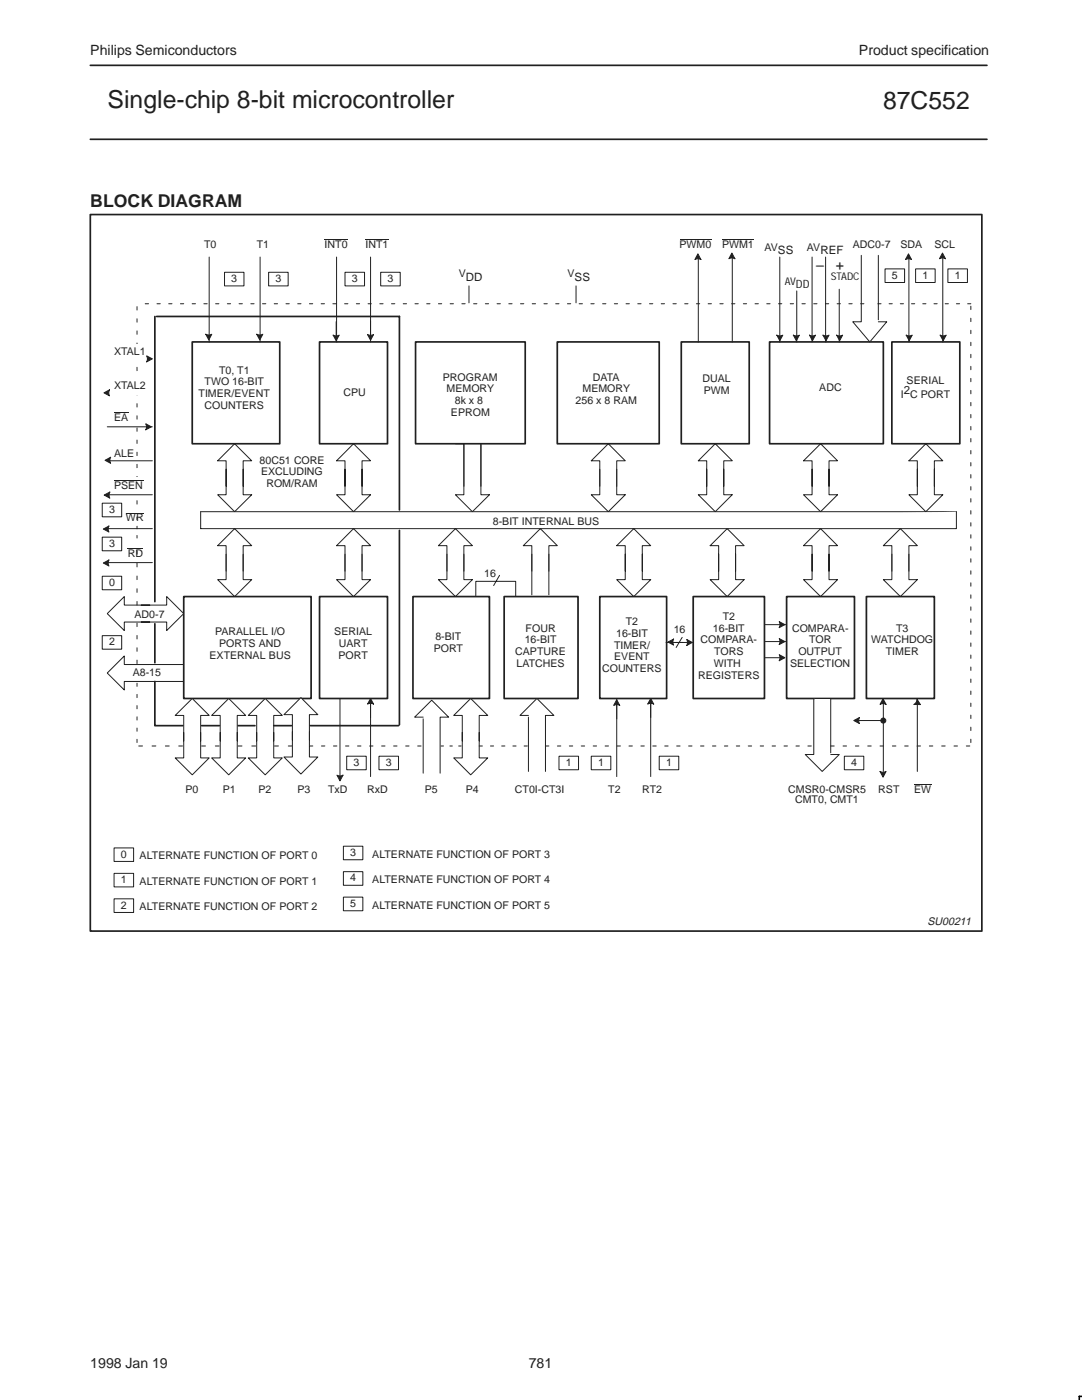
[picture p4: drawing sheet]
<svg xmlns="http://www.w3.org/2000/svg" width="216mm" height="279mm" viewBox="0 0 216 279" stroke-linecap="round" stroke-linejoin="round" font-family="sans-serif">
<g fill="none" stroke="#231f20" stroke-width=".34">
<path d="M18 13h178.9M18 27.8h178.9M38.4 68.2h17.4v20.4h-17.4zM63.8 68.2h13.5v20.4h-13.5zM82.9 68.2h21.9v20.4h-21.9zM111.2 68.2h20.3v20.4h-20.3zM153.6 68.2h22.7v20.4h-22.7zM36.7 119.1h25.4v20.3h-25.4zM63.8 119.1h13.5v20.3h-13.5zM82.4 119.1h15.3v20.3h-15.3zM100.6 119.1h14.7v20.3h-14.7zM119.7 119.1h13.3v20.3h-13.3z"/>
<path d="M138.3 119.1h14.2v20.3h-14.2zM157 119.1h13.5v20.3h-13.5zM172.9 119.1h13.5v20.3h-13.5z"/>
</g>
<path d="M27.3 100.6v-39.8" fill="none" stroke="#231f20" stroke-width=".2" stroke-dasharray=".7 1.7"/>
<path d="M28.2 120.8h5.1v-1.7l3.4 3.4-3.4 3.3v-1.7h-5.1zM21.4 122.5l3.4 3.3v-1.7h5.1v-3.3h-5.1v-1.7z" fill-rule="evenodd" fill="#fff"/>
<path d="M90.9 88.6h1.7v8.4M96 88.6v8.4M40 102.1h150.8M45.1 110.6v5.1h-1.7l3.4 3.4 3.4-3.4h-1.7v-5.1M68.8 110.6v5.1h-1.6l3.3 3.4 3.4-3.4h-1.7v-5.1M89.2 110.6v5.1h-1.7l3.4 3.4 3.4-3.4h-1.7v-5.1M106.1 110.6v8.1M109.5 110.6v8.1M178 110.6v5.1h-1.7l3.4 3.4 3.3-3.4h-1.6v-5.1M28.2 120.8h5.1v-1.7l3.4 3.4-3.4 3.3v-1.7h-5.1M29.9 120.8h-5.1v-1.7l-3.4 3.4 3.4 3.3v-1.7h5.1" fill="none" stroke="#231f20" stroke-width=".2"/>
<path d="M40 105.5l150.8-3.4v3.4z" fill="#fff"/>
<g fill="none" stroke="#231f20" stroke-width=".2">
<path d="M45.1 93.6v5.1h-1.7l3.4 3.4 3.4-3.4h-1.7v-5.1M45.1 97v-5h-1.7l3.4-3.4 3.4 3.4h-1.7v5M68.8 93.6v5.1h-1.6l3.3 3.4 3.4-3.4h-1.7v-5.1M68.8 97v-5h-1.6l3.3-3.4 3.4 3.4h-1.7v5M119.7 93.6v5.1h-1.7l3.4 3.4 3.4-3.4h-1.7v-5.1M119.7 97v-5h-1.7l3.4-3.4 3.4 3.4h-1.7v5M141 93.6v5.1h-1.7l3.4 3.4 3.4-3.4h-1.7v-5.1M141 97v-5h-1.7l3.4-3.4 3.4 3.4h-1.7v5M162 93.6v5.1h-1.7l3.4 3.4 3.4-3.4h-1.7v-5.1M162 97v-5h-1.7l3.4-3.4 3.4 3.4h-1.7v5M183 93.6v5.1h-1.6l3.3 3.4 3.4-3.4h-1.7v-5.1M183 97v-5h-1.6l3.3-3.4 3.4 3.4h-1.7v5"/>
<path d="M40 102.1v3.4h150.8v-3.4M45.1 114v-5.1h-1.7l3.4-3.4 3.4 3.4h-1.7v5.1M68.8 114v-5.1h-1.6l3.3-3.4 3.4 3.4h-1.7v5.1M89.2 114v-5.1h-1.7l3.4-3.4 3.4 3.4h-1.7v5.1M106.1 114v-5.1h-1.7l3.4-3.4 3.4 3.4h-1.7v5.1M124.8 110.6v5.1h-1.7l3.4 3.4 3.3-3.4h-1.6v-5.1M124.8 114v-5.1h-1.7l3.4-3.4 3.3 3.4h-1.6v5.1M143.4 110.6v5.1h-1.7l3.4 3.4 3.4-3.4h-1.7v-5.1M143.4 114v-5.1h-1.7l3.4-3.4 3.4 3.4h-1.7v5.1M162 110.6v5.1h-1.7l3.4 3.4 3.4-3.4h-1.7v-5.1M162 114v-5.1h-1.7l3.4-3.4 3.4 3.4h-1.7v5.1M178 114v-5.1h-1.7l3.4-3.4 3.3 3.4h-1.6v5.1"/>
</g>
<path d="M135.9 68.2h13.6v20.4h-13.6zM178 68.2h13.5v20.4h-13.5z" fill="none" stroke="#231f20" stroke-width=".34"/>
<path d="M82.7 143.1l3.4-3.4 3.4 3.4h-1.7v11.2l-3.4-11.2z" fill-rule="evenodd" fill="#fff"/>
<g fill="none" stroke="#231f20" stroke-width=".2">
<path d="M41.7 51.3v16.9M51.9 51.3v16.9M67.2 51.3v16.9M73.9 51.3v16.9M139.3 51.3v16.9M146.1 51.3v16.9M155.6 51.3v16.9M159 58.1v10.1M162 51.3v16.9M164.7 51.3v16.9M167.5 57.7v10.5M181.4 51.3v16.9"/>
<path d="M188.1 51.3v16.9M21.4 71.6h9M21.4 78.4h9M67.1 64.2v3.2M21.4 85.2h9M21.4 92h9M92.6 88.6v10.1h-1.7l3.4 3.4 3.4-3.4h-1.7v-10.1M21.4 105.5h9M21.4 112.3h9M94.9 118.9v-2.9h8v3.1M99.7 114.8l-1.2 2.1M29.9 132.6h-5.1v-1.7l-3.4 3.4 3.4 3.4v-1.7h5.1"/>
<path d="M67.8 139.4v15.6M73.9 139.4v15.6M123.1 139.4v15.6M129.8 139.4v15.6M132.9 128.2h5.2M136.1 127.2l-1.2 2M152.5 124.7h4.3M152.5 128h4.3M152.5 131.3h4M176.3 139.4v14.6M183 139.4v14.6M84.4 143.1h-1.7l3.4-3.4 3.4 3.4h-1.7v11.2"/>
<path d="M182.4 156.6h3.4"/>
</g>
<g fill="#231f20" stroke="#231f20" stroke-width=".2">
<path d="M73.9 139.4l.6 1.1-.6-.1-.6 .1z" fill-rule="evenodd"/>
<path d="M66.5 66.9l.6 .1 .6-.1-.6 1.1z" fill-rule="evenodd"/>
<path d="M175.6 154l.6 .1 .6-.1-.6 1.1z" fill-rule="evenodd"/>
<path d="M129.8 139.4l.6 1.1-.6-.1-.6 .1z" fill-rule="evenodd"/>
<path d="M123.1 139.6l.6 1.2-.6-.2-.6 .2z" fill-rule="evenodd"/>
<path d="M73.3 66.8l.6 .1 .6-.1-.6 1.1z" fill-rule="evenodd"/>
<path d="M29.1 84.6l1.1 .6-1.1 .6 .1-.6z" fill-rule="evenodd"/>
<path d="M176.2 139.5l.6 1.1-.6-.2-.6 .2z" fill-rule="evenodd"/>
<path d="M183 139.5l.7 1.1h-1.3l.4-.5z" fill-rule="evenodd"/>
<path d="M155.5 124.1l1.1 .6-1.1 .6 .1-.6z" fill-rule="evenodd"/>
<path d="M155.5 127.4l1.1 .6-1.1 .6 .1-.6z" fill-rule="evenodd"/>
<path d="M155.5 130.7l1.1 .6-1.1 .6 .1-.6z" fill-rule="evenodd"/>
<path d="M137 127.6l1.1 .6-1.1 .6 .2-.6z" fill-rule="evenodd"/>
<path d="M133.3 128.1l1.1-.6-.1 .6 .1 .6z" fill-rule="evenodd"/>
</g>
<path d="M18 42.8h177.9v143h-177.9z" fill="none" stroke="#231f20" stroke-width=".34"/>
<g fill="#fff">
<path d="M21.1 68.6h9.7v3.4h-9.7z" fill-rule="evenodd"/>
<path d="M21.1 75.4h9.7v3.3h-9.7z" fill-rule="evenodd"/>
</g>
<path d="M22.8 82.4h2.8" fill="none" stroke="#231f20" stroke-width=".2"/>
<path d="M21.1 95.3h9.2v3.4h-9.2z" fill-rule="evenodd" fill="#fff"/>
<g fill="none" stroke="#231f20" stroke-width=".2">
<path d="M44.8 54.3h3.9v2.8h-3.9zM53.6 54.3h3.9v2.8h-3.9zM64.8 47.8h4.6M68.8 54.3h3.9v2.8h-3.9zM72.9 47.8h4.6M76 54.3h3.9v2.8h-3.9zM93.6 57.1v3.3M114.9 57.1v3.3M135.6 47.8h6.4M144.1 47.8h6.3M176.6 53.7h3.9v2.7h-3.9zM182.7 53.7h3.9v2.7h-3.9z"/>
<path d="M189.1 53.7h3.9v2.7h-3.9zM22.8 95.9h5.8M20.4 115h3.9v2.7h-3.9zM25.1 102.4h3.6M25.5 109.5h3.1M20.4 126.9h3.9v2.7h-3.9zM69.2 150.9h3.9v2.7h-3.9zM75.6 150.9h3.9v2.7h-3.9zM111.5 150.9h3.9v2.7h-3.9zM118 150.9h3.9v2.7h-3.9zM131.5 150.9h3.9v2.7h-3.9zM168.5 150.9h3.9v2.7h-3.9z"/>
<path d="M22.8 169.2h3.9v2.7h-3.9zM22.8 174.3h3.9v2.7h-3.9zM22.8 179.4h3.9v2.7h-3.9zM68.5 168.9h3.9v2.7h-3.9zM68.5 174h3.9v2.7h-3.9zM68.5 179h3.9v2.8h-3.9z"/>
</g>
<path d="M90.5 142.8l3.4-3.4 3.4 3.4h-1.7v5.1h-3.4v-5.1zM92.2 146.2v5.1h-1.7l3.4 3.3 3.4-3.3h-1.7v-5.1z" fill-rule="evenodd" fill="#fff"/>
<path d="M92.2 147.9v-5.1h-1.7l3.4-3.4 3.4 3.4h-1.7v5.1M92.2 146.2v5.1h-1.7l3.4 3.3 3.4-3.3h-1.7v-5.1" fill="none" stroke="#231f20" stroke-width=".2"/>
<path d="M35 142.8l3.4-3.4 3.3 3.4h-1.7v5.1h-3.3v-5.1zM36.7 146.2v5.1h-1.7l3.4 3.3 3.3-3.3h-1.7v-5.1z" fill-rule="evenodd" fill="#fff"/>
<path d="M36.7 147.9v-5.1h-1.7l3.4-3.4 3.3 3.4h-1.7v5.1M36.7 146.2v5.1h-1.7l3.4 3.3 3.3-3.3h-1.7v-5.1" fill="none" stroke="#231f20" stroke-width=".2"/>
<path d="M42.2 142.8l3.4-3.4 3.4 3.4h-1.7v5.1h-3.4v-5.1zM43.9 146.2v5.1h-1.7l3.4 3.3 3.4-3.3h-1.7v-5.1z" fill-rule="evenodd" fill="#fff"/>
<path d="M43.9 147.9v-5.1h-1.7l3.4-3.4 3.4 3.4h-1.7v5.1M43.9 146.2v5.1h-1.7l3.4 3.3 3.4-3.3h-1.7v-5.1" fill="none" stroke="#231f20" stroke-width=".2"/>
<path d="M49.5 142.8l3.4-3.4 3.4 3.4h-1.7v5.1h-3.4v-5.1zM51.2 146.2v5.1h-1.7l3.4 3.3 3.4-3.3h-1.7v-5.1z" fill-rule="evenodd" fill="#fff"/>
<path d="M51.2 147.9v-5.1h-1.7l3.4-3.4 3.4 3.4h-1.7v5.1M51.2 146.2v5.1h-1.7l3.4 3.3 3.4-3.3h-1.7v-5.1" fill="none" stroke="#231f20" stroke-width=".2"/>
<path d="M60 139.2l3.4 3.4h-1.7v5.1h-3.4v-5.1h-1.6zM58.3 146v5.1h-1.6l3.3 3.4 3.4-3.4h-1.7v-5.1z" fill-rule="evenodd" fill="#fff"/>
<path d="M58.3 147.7v-5.1h-1.6l3.3-3.4 3.4 3.4h-1.7v5.1M58.3 146v5.1h-1.6l3.3 3.4 3.4-3.4h-1.7v-5.1M84.4 143.5v10.8" fill="none" stroke="#231f20" stroke-width=".2"/>
<path d="M162.4 139.4l3.4 11.2h1.7l-3.4 3.4-3.4-3.4h1.7z" fill-rule="evenodd" fill="#fff"/>
<path d="M162.4 139.4v11.2h-1.7l3.4 3.4 3.4-3.4h-1.7" fill="none" stroke="#231f20" stroke-width=".2"/>
<path d="M162.5 139.4h3.3v10.8z" fill="#fff"/>
<path d="M162.5 139.4h3.3v10.8" fill="none" stroke="#231f20" stroke-width=".2"/>
<path d="M103.8 142.8l3.3-3.4 3.4 3.4h-1.7v11.2l-3.4-11.2z" fill-rule="evenodd" fill="#fff"/>
<path d="M105.4 142.8h-1.6l3.3-3.4 3.4 3.4h-1.7v11.2M105.4 143.1v10.9" fill="none" stroke="#231f20" stroke-width=".2"/>
<path d="M30.9 63.2v56.9M31.2 63.2h48.5v38.6M79.7 105.8v38.8M30.9 136v8.8h5.6M30.9 124.5v7.8M40.2 144.8h3.6M47.5 144.8h3.4M54.6 144.8h3.6M61.9 144.8h17.6" fill="none" stroke="#231f20" stroke-width=".34"/>
<g fill="#231f20" stroke="#231f20" stroke-width=".2">
<path d="M139.3 50.7l.6 1.1-.6-.2-.6 .2z" fill-rule="evenodd"/>
<path d="M146 50.5l.6 1.1-.6-.1-.6 .1z" fill-rule="evenodd"/>
<path d="M155 66.9l.6 .1 .6-.1-.6 1.1z" fill-rule="evenodd"/>
<path d="M158.3 66.9l.6 .1 .6-.1-.6 1.1z" fill-rule="evenodd"/>
<path d="M161.5 66.9l.6 .1 .6-.1-.6 1.1z" fill-rule="evenodd"/>
<path d="M164.2 66.9l.6 .1 .6-.1-.6 1.1z" fill-rule="evenodd"/>
<path d="M166.9 66.9l.6 .1 .6-.1-.6 1.1z" fill-rule="evenodd"/>
<path d="M180.8 66.9l.6 .1 .6-.1-.6 1.1z" fill-rule="evenodd"/>
<path d="M187.6 66.9l.6 .1 .6-.1-.6 1.1z" fill-rule="evenodd"/>
</g>
<path d="M171.9 51l3.4 13.2h1.6l-3.3 4-3.4-4h1.7z" fill-rule="evenodd" fill="#fff"/>
<path d="M171.9 51v13.2h-1.7l3.4 4 3.3-4h-1.6M175.3 51v12.8M21.4 98.7h9M20.4 100.4h3.9v2.7h-3.9zM20.4 107.2h3.9v2.7h-3.9zM29.9 132.6h6.6M29.9 136h6.6M171.4 143.8h4.9" fill="none" stroke="#231f20" stroke-width=".2"/>
<g fill="#231f20" stroke="#231f20" stroke-width=".2">
<path d="M51.2 66.7l.6 .2 .6-.2-.6 1.1z" fill-rule="evenodd"/>
<path d="M41.1 66.7l.6 .2 .6-.2-.6 1.1z" fill-rule="evenodd"/>
<path d="M20.7 78.4l1.2-.6-.2 .6 .2 .6z" fill-rule="evenodd"/>
<path d="M21 91.9l1.1-.6-.2 .6 .2 .6z" fill-rule="evenodd"/>
<path d="M20.6 105.6l1.1-.6-.1 .6 .1 .6z" fill-rule="evenodd"/>
<path d="M20.6 112.4l1.1-.6-.1 .6 .1 .6z" fill-rule="evenodd"/>
<path d="M181.3 50.7l.6 1.1-.6-.2-.6 .2z" fill-rule="evenodd"/>
<path d="M188.1 50.5l.6 1.1-.6-.1-.6 .1z" fill-rule="evenodd"/>
<path d="M67.2 154.7l.6 .2 .6-.2-.6 1.1z" fill-rule="evenodd"/>
<path d="M170.4 143.8l1.1-.6-.2 .6 .2 .6z" fill-rule="evenodd"/>
<path d="M29.3 71l1.1 .6-1.1 .6 .1-.6z" fill-rule="evenodd"/>
<path d="M20.8 98.8l1.1-.6-.1 .6 .1 .6z" fill-rule="evenodd"/>
<circle cx="176.3" cy="143.8" r=".5"/>
</g>
<path d="M193.7 60.6h-18.6M27.3 136.3v11.9M95.6 148.9h9.7" fill="none" stroke="#231f20" stroke-width=".2" stroke-dasharray=".6 1.6"/>
<path d="M27.7 148.9h8.8" fill="none" stroke="#231f20" stroke-width=".2" stroke-dasharray=".8 1.9"/>
<path d="M40.2 148.9h3.6M47.5 148.9h3.6M54.8 148.9h3.5" fill="none" stroke="#231f20" stroke-width=".2" stroke-dasharray=".8 2"/>
<path d="M27.3 132.4v-8.1M27.3 120.8v-11.1M165.8 148.9h27.9" fill="none" stroke="#231f20" stroke-width=".2" stroke-dasharray=".7 1.8"/>
<path d="M27.3 107.4v-4.3M88 148.9h4.1" fill="none" stroke="#231f20" stroke-width=".2" stroke-dasharray=".5 1.3"/>
<path d="M172.4 60.6h-145.1M61.7 148.9h22.6M108.8 148.9h53.6M193.7 148.2v-87.4" fill="none" stroke="#231f20" stroke-width=".2" stroke-dasharray=".7 1.7"/>
<path d="M215.9 278.7h-.5v.7" fill="none" stroke="#000" stroke-width=".32"/>
<g font-size="4.9" fill="#231f20">
<text x="21.5" y="21.6">Single-chip 8-bit microcontroller</text>
<text x="176.2" y="21.8">87C552</text>
</g>
<text font-size="3.5" fill="#231f20" x="18" y="41.2">BLOCK DIAGRAM</text>
<g font-size="2.8" fill="#231f20">
<text x="18" y="10.9">Philips Semiconductors</text>
<text x="171.4" y="10.9">Product specification</text>
<text x="162.9" y="53.8">–</text>
<text x="166.8" y="53.8">+</text>
<text x="18" y="273">1998 Jan 19</text>
<text x="105.5" y="273">781</text>
</g>
<g font-size="2.3" fill="#231f20">
<text x="155.2" y="50.6">SS</text>
<text x="163.7" y="50.6">REF</text>
<text x="93" y="56">DD</text>
<text x="114.7" y="56">SS</text>
<text x="158.8" y="57.4">DD</text>
<text x="180.3" y="78.6">2</text>
</g>
<text font-size="2.2" fill="#231f20" x="185.1" y="184.7">SU00211</text>
<g font-size="2.1" fill="#231f20">
<text x="40.7" y="49.5">T0</text>
<text x="51.2" y="49.5">T1</text>
<text x="64.8" y="49.5">INT0</text>
<text x="72.9" y="49.5">INT1</text>
<text x="135.6" y="49.5">PWM0</text>
<text x="144.1" y="49.5">PWM1</text>
<text x="152.6" y="50">AV</text>
<text x="161" y="50">AV</text>
<text x="170.2" y="49.5">ADC0-7</text>
<text x="179.7" y="49.5">SDA</text>
<text x="186.4" y="49.5">SCL</text>
<text x="46.1" y="56.3">3</text>
<text x="55" y="56.3">3</text>
<text x="70.2" y="56.3">3</text>
<text x="77.3" y="56.3">3</text>
<text x="91.6" y="55.4">V</text>
<text x="113.2" y="55.4">V</text>
<text x="156.6" y="56.8">AV</text>
<text x="165.8" y="55.9">STADC</text>
<text x="178" y="55.6">5</text>
<text x="184.1" y="55.6">1</text>
<text x="190.5" y="55.6">1</text>
<text x="22.8" y="70.9">XTAL1</text>
<text x="22.8" y="77.6">XTAL2</text>
<text x="40.8" y="76.9">TWO 16-BIT</text>
<text x="43.7" y="74.6">T0, T1</text>
<text x="88.4" y="75.9">PROGRAM</text>
<text x="118.3" y="75.9">DATA</text>
<text x="140.2" y="76.3">DUAL</text>
<text x="163.5" y="78">ADC</text>
<text x="180.9" y="76.6">SERIAL</text>
<text x="39.6" y="79.3">TIMER/EVENT</text>
<text x="40.8" y="81.6">COUNTERS</text>
<text x="68.5" y="79">CPU</text>
<text x="89.1" y="78.3">MEMORY</text>
<text x="90" y="83">EPROM</text>
<text x="90.8" y="80.6">8k x 8</text>
<text x="114.9" y="80.6">256 x 8 RAM</text>
<text x="116.2" y="78.3">MEMORY</text>
<text x="140.4" y="78.6">PWM</text>
<text x="179.8" y="79.5">I C PORT</text>
<text x="22.8" y="84.1">EA</text>
<text x="22.8" y="91.2">ALE</text>
<text x="51.8" y="92.5">80C51 CORE</text>
<text x="52.1" y="94.9">EXCLUDING</text>
<text x="22.8" y="97.6">PSEN</text>
<text x="53.2" y="97.2">ROM/RAM</text>
<text x="21.8" y="102.4">3</text>
<text x="25.1" y="104.1">WR</text>
<text x="98.3" y="104.7">8-BIT INTERNAL BUS</text>
<text x="21.8" y="109.1">3</text>
<text x="25.5" y="111.2">RD</text>
<text x="21.8" y="116.9">0</text>
<text x="96.6" y="115.2">16</text>
<text x="26.8" y="123.4">AD0-7</text>
<text x="124.9" y="124.7">T2</text>
<text x="144.2" y="123.7">T2</text>
<text x="21.8" y="128.8">2</text>
<text x="41.8" y="131.5">EXTERNAL BUS</text>
<text x="42.9" y="126.8">PARALLEL I/O</text>
<text x="43.7" y="129.1">PORTS AND</text>
<text x="66.7" y="126.8">SERIAL</text>
<text x="67.6" y="131.5">PORT</text>
<text x="67.6" y="129.1">UART</text>
<text x="86.5" y="130.1">PORT</text>
<text x="86.9" y="127.8">8-BIT</text>
<text x="102.8" y="130.8">CAPTURE</text>
<text x="104.7" y="128.4">16-BIT</text>
<text x="104.9" y="126.1">FOUR</text>
<text x="122.5" y="129.4">TIMER/</text>
<text x="122.6" y="131.8">EVENT</text>
<text x="122.9" y="127.1">16-BIT</text>
<text x="134.4" y="126.4">16</text>
<text x="139.8" y="128.4">COMPARA-</text>
<text x="142.3" y="126.1">16-BIT</text>
<text x="142.5" y="130.8">TORS</text>
<text x="158" y="126.1">COMPARA-</text>
<text x="159.3" y="130.8">OUTPUT</text>
<text x="161.5" y="128.4">TOR</text>
<text x="173.9" y="128.4">WATCHDOG</text>
<text x="176.8" y="130.8">TIMER</text>
<text x="178.8" y="126.1">T3</text>
<text x="26.5" y="134.9">A8-15</text>
<text x="103.1" y="133.1">LATCHES</text>
<text x="120.1" y="134.1">COUNTERS</text>
<text x="139.3" y="135.5">REGISTERS</text>
<text x="142.4" y="133.1">WITH</text>
<text x="157.7" y="133.1">SELECTION</text>
<text x="70.5" y="152.9">3</text>
<text x="77" y="152.9">3</text>
<text x="112.9" y="152.9">1</text>
<text x="119.3" y="152.9">1</text>
<text x="132.9" y="152.9">1</text>
<text x="169.8" y="152.9">4</text>
<text x="37" y="158.3">P0</text>
<text x="44.5" y="158.3">P1</text>
<text x="51.6" y="158.3">P2</text>
<text x="59.4" y="158.3">P3</text>
<text x="65.5" y="158.3">TxD</text>
<text x="73.3" y="158.3">RxD</text>
<text x="84.8" y="158.3">P5</text>
<text x="92.9" y="158.3">P4</text>
<text x="102.7" y="158.3">CT0I-CT3I</text>
<text x="121.4" y="158.3">T2</text>
<text x="128.2" y="158.3">RT2</text>
<text x="157.3" y="158.3">CMSR0-CMSR5</text>
<text x="158.7" y="160.3">CMT0, CMT1</text>
<text x="175.3" y="158.3">RST</text>
<text x="182.4" y="158.3">EW</text>
<text x="24.1" y="171.2">0</text>
<text x="27.9" y="171.5">ALTERNATE FUNCTION OF PORT 0</text>
<text x="69.9" y="170.8">3</text>
<text x="74.3" y="171.2">ALTERNATE FUNCTION OF PORT 3</text>
<text x="24.1" y="176.2">1</text>
<text x="27.9" y="176.6">ALTERNATE FUNCTION OF PORT 1</text>
<text x="69.9" y="175.9">4</text>
<text x="74.3" y="176.2">ALTERNATE FUNCTION OF PORT 4</text>
<text x="24.1" y="181.3">2</text>
<text x="27.9" y="181.7">ALTERNATE FUNCTION OF PORT 2</text>
<text x="69.9" y="181">5</text>
<text x="74.3" y="181.3">ALTERNATE FUNCTION OF PORT 5</text>
</g>
</svg>
